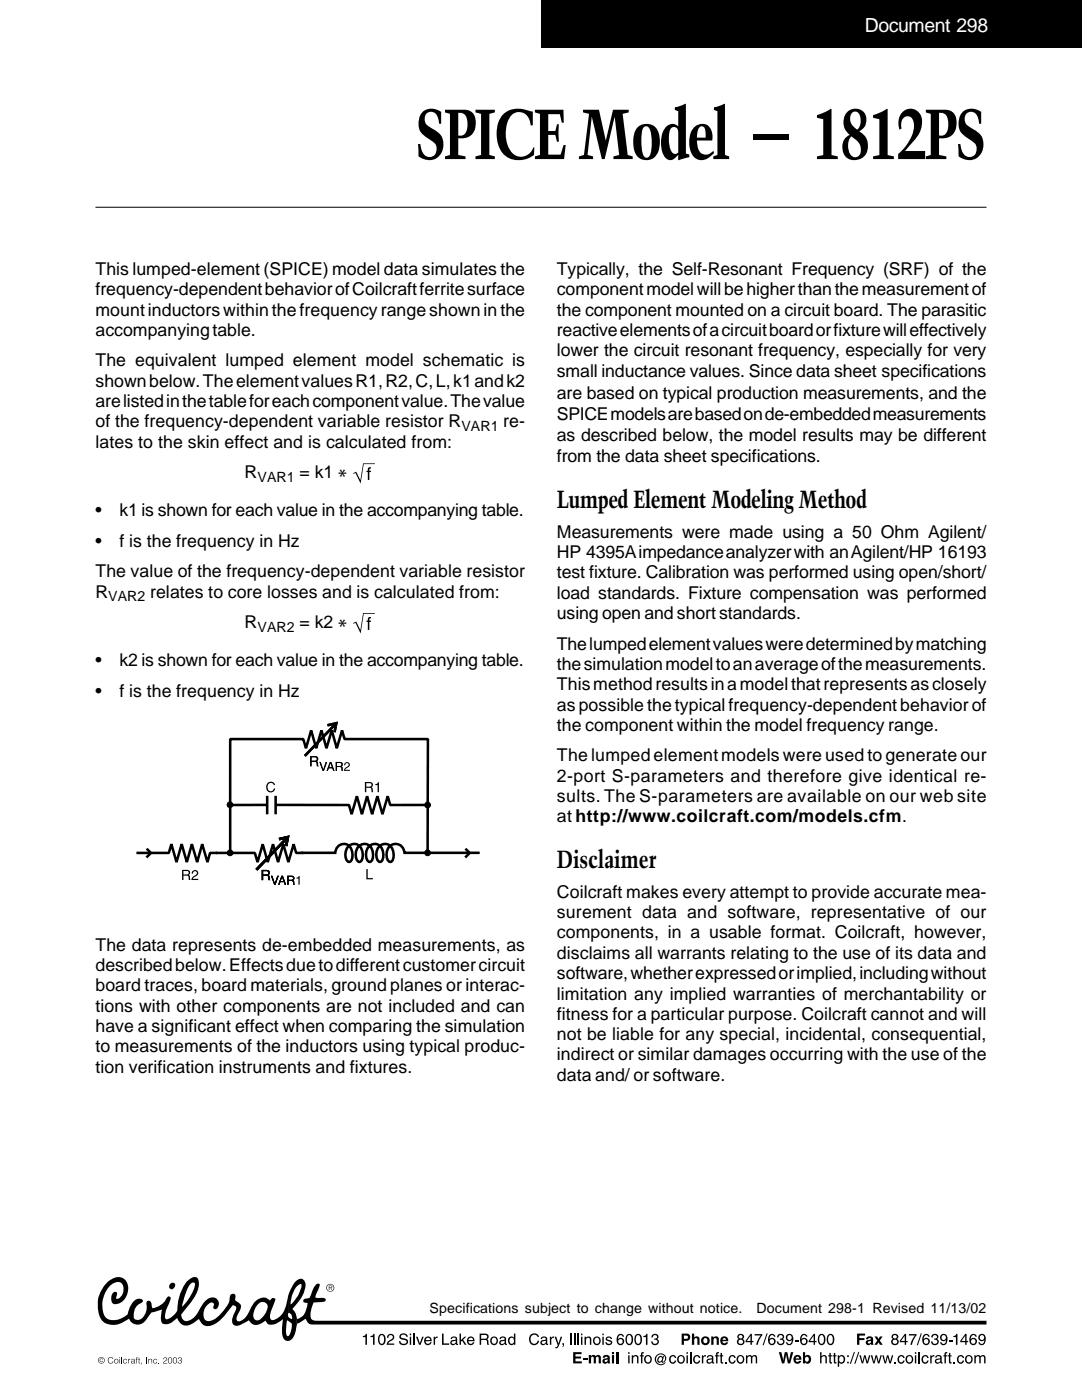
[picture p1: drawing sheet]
<svg xmlns="http://www.w3.org/2000/svg" width="216mm" height="279mm" viewBox="0 0 216 279" stroke-linecap="round" stroke-linejoin="round" font-family="sans-serif">
<path d="M107.9 0h108v9.5h-108zM24.2 270.9h.1v1.2h-.1zM29.2 270.9h.1v1.2h-.1zM31.6 272l.2 .1z" fill="#000"/>
<path d="M19 41.4h177.8" fill="none" stroke="#000" stroke-width=".2"/>
<g fill="#000">
<path d="M70.5 94.4l.6-.3 .8 1.7 .5-3.3h2.4v.1h-2.2l-.6 3.9-1.1-2.1-.4 .2z" fill-rule="evenodd"/>
<path d="M73.5 93.4l.5-.2v.3l-.3 .1v.1v.3h.3v.2h-.3v1.6h-.3v-1.6h-.3v-.2h.3z" fill-rule="evenodd"/>
<path d="M70.5 124.3l.6-.3 .8 1.8 .5-3.4h2.4v.1h-2.2l-.6 3.9-1.1-2.1-.4 .2z" fill-rule="evenodd"/>
<path d="M73.5 123.3l.5-.2v.3l-.3 .1v.1v.3h.3v.2h-.3v1.6h-.3v-1.6h-.3v-.2h.3z" fill-rule="evenodd"/>
<path d="M53.4 156.3a.87 .87 0 0 1 .8-.3 .87 .87 0 0 1 .7 .7h-.3a.7 .7 0 0 0-1-.3 .7 .7 0 0 0-.2 1 .61 .61 0 0 0 .5 .5 .61 .61 0 0 0 .6-.2l.1-.4h.3a.96 .96 0 0 1-1.3 .8 .96 .96 0 0 1-.4-1.5z" fill-rule="evenodd"/>
<path d="M61.9 150.9v2h.3v-.8h.9l.1 .8h.4l-.2-.8-.2-.2a.56 .56 0 0 0 .3-.7 .56 .56 0 0 0-.7-.3zM62.2 151.1h.8l.2 .4-.1 .2-.9 .1z" fill-rule="evenodd"/>
<path d="M61.9 150.9v2h.3v-.8h.9l.1 .8h.4l-.2-.8-.2-.2a.56 .56 0 0 0 .3-.7 .56 .56 0 0 0-.7-.3zM62.2 151.1h.8l.2 .4-.1 .2-.9 .1z" fill-rule="evenodd"/>
<path d="M63.7 152.1h.3l.5 1.5 .5-1.5h.3l-.7 1.7h-.2z" fill-rule="evenodd"/>
<path d="M63.7 152.1h.3l.5 1.5 .5-1.5h.3l-.7 1.7h-.2z" fill-rule="evenodd"/>
<path d="M65.8 152.1l-.6 1.7h.2l.2-.5h.7l.2 .5h.2l-.6-1.7zM66 152.3l.2 .8h-.5z" fill-rule="evenodd"/>
<path d="M65.8 152.1l-.6 1.7h.2l.2-.5h.7l.2 .5h.2l-.6-1.7zM66 152.3l.2 .8h-.5z" fill-rule="evenodd"/>
<path d="M67 152.1v1.7h.2v-.7h.8l.2 .7h.3l-.2-.7-.2-.1 .3-.2-.1-.5-.5-.2zM67.2 152.3h.8l.1 .3v.2l-.9 .1z" fill-rule="evenodd"/>
<path d="M67 152.1v1.7h.2v-.7h.8l.2 .7h.3l-.2-.7-.2-.1 .3-.2-.1-.5-.5-.2zM67.2 152.3h.8l.1 .3v.2l-.9 .1z" fill-rule="evenodd"/>
<path d="M68.9 152.2a.57 .57 0 0 1 .9 .2 .57 .57 0 0 1-.5 .8l-.4 .4h.9v.2h-1.2a1.04 1.04 0 0 1 .8-.9l.2-.3-.2-.3-.4 .1-.1 .3h-.2z" fill-rule="evenodd"/>
<path d="M72.8 156.1v2h.3v-.9l.9 .1 .2 .8h.3l-.2-.8-.2-.2a.56 .56 0 0 0 .3-.7 .56 .56 0 0 0-.7-.3zM73.1 156.3h.8l.2 .3v.3l-1 .1z" fill-rule="evenodd"/>
<path d="M74.9 156.5l.7-.4v2h-.3v-1.4h-.4z" fill-rule="evenodd"/>
<path d="M36.3 173.6v2h.3v-.8h.9l.2 .8h.3l-.1-.8-.2-.2a.56 .56 0 0 0 .2-.6 .56 .56 0 0 0-.6-.4zM36.6 173.8l.8 .1 .3 .3-.1 .2-1 .1z" fill-rule="evenodd"/>
<path d="M38.5 173.8a.65 .65 0 0 1 1 .2 .65 .65 0 0 1-.5 .9l-.5 .5h1.1v.2h-1.4l.1-.5 .6-.4a.41 .41 0 0 0 .4-.4 .41 .41 0 0 0-.4-.4l-.3 .1-.1 .4h-.3z" fill-rule="evenodd"/>
<path d="M52.2 173.6v2h.3v-.8h.9l.2 .8h.3l-.2-.8-.2-.2a.56 .56 0 0 0 .3-.6 .56 .56 0 0 0-.6-.4zM52.5 173.9h.8l.2 .3v.2l-1 .1z" fill-rule="evenodd"/>
<path d="M52.2 173.6v2h.3v-.8h.9l.2 .8h.3l-.2-.8-.2-.2a.56 .56 0 0 0 .3-.6 .56 .56 0 0 0-.6-.4zM52.5 173.9h.8l.2 .3v.2l-1 .1z" fill-rule="evenodd"/>
<path d="M52.2 173.6v2h.3v-.8h.9l.2 .8h.3l-.2-.8-.2-.2a.56 .56 0 0 0 .3-.6 .56 .56 0 0 0-.6-.4zM52.5 173.9h.8l.2 .3v.2l-1 .1z" fill-rule="evenodd"/>
<path d="M52.2 173.6v2h.3v-.8h.9l.2 .8h.3l-.2-.8-.2-.2a.56 .56 0 0 0 .3-.6 .56 .56 0 0 0-.6-.4zM52.5 173.9h.8l.2 .3v.2l-1 .1z" fill-rule="evenodd"/>
<path d="M54.1 174.8h.2l.5 1.5 .5-1.5h.3l-.6 1.8h-.3z" fill-rule="evenodd"/>
<path d="M54.1 174.8h.2l.5 1.5 .5-1.5h.3l-.6 1.8h-.3z" fill-rule="evenodd"/>
<path d="M54.1 174.8h.2l.5 1.5 .5-1.5h.3l-.6 1.8h-.3z" fill-rule="evenodd"/>
<path d="M54.1 174.8h.2l.5 1.5 .5-1.5h.3l-.6 1.8h-.3z" fill-rule="evenodd"/>
<path d="M56.2 174.8l-.7 1.8h.2l.2-.6h.7l.2 .6h.3l-.7-1.8zM56.3 175l.3 .8h-.6z" fill-rule="evenodd"/>
<path d="M56.2 174.8l-.7 1.8h.2l.2-.6h.7l.2 .6h.3l-.7-1.8zM56.3 175l.3 .8h-.6z" fill-rule="evenodd"/>
<path d="M56.2 174.8l-.7 1.8h.2l.2-.6h.7l.2 .6h.3l-.7-1.8zM56.3 175l.3 .8h-.6z" fill-rule="evenodd"/>
<path d="M56.2 174.8l-.7 1.8h.2l.2-.6h.7l.2 .6h.3l-.7-1.8zM56.3 175l.3 .8h-.6z" fill-rule="evenodd"/>
<path d="M57.3 174.8v1.8h.3v-.8h.8l.1 .8h.3l-.1-.8-.2-.1 .2-.2-.1-.5-.4-.2zM57.6 175h.7l.2 .3-.1 .2-.8 .1z" fill-rule="evenodd"/>
<path d="M57.3 174.8v1.8h.3v-.8h.8l.1 .8h.3l-.1-.8-.2-.1 .2-.2-.1-.5-.4-.2zM57.6 175h.7l.2 .3-.1 .2-.8 .1z" fill-rule="evenodd"/>
<path d="M57.3 174.8v1.8h.3v-.8h.8l.1 .8h.3l-.1-.8-.2-.1 .2-.2-.1-.5-.4-.2zM57.6 175h.7l.2 .3-.1 .2-.8 .1z" fill-rule="evenodd"/>
<path d="M57.3 174.8v1.8h.3v-.8h.8l.1 .8h.3l-.1-.8-.2-.1 .2-.2-.1-.5-.4-.2zM57.6 175h.7l.2 .3-.1 .2-.8 .1z" fill-rule="evenodd"/>
<path d="M59.1 175.2l.7-.4v1.8h-.2v-1.3h-.5z" fill-rule="evenodd"/>
<path d="M73.1 173.5h.3v1.7h1v.3h-1.3z" fill-rule="evenodd"/>
<path d="M65.2 257a.7 .7 0 0 1 1.4 0 .7 .7 0 0 1-1.4 0zM65.1 257a.8 .8 0 0 0 1.6 0 .8 .8 0 0 0-1.6 0zM65.6 256.6v.8h.1v-.4h.2l.4 .4-.3-.4 .3-.1v-.2zM65.7 256.6l.4 .1v.2l-.4 .1z" fill-rule="evenodd"/>
<path d="M19.6 271.5a.66 .66 0 0 0 1.3 0 .66 .66 0 0 0-1.3 0zM19.6 271.5a.6 .6 0 0 1 1.2 0 .6 .6 0 0 1-1.2 0zM20.1 271.1a.37 .37 0 0 0-.1 .6 .37 .37 0 0 0 .6-.1 .31 .31 0 0 1-.6 .1 .31 .31 0 0 1 .2-.5l.4 .1-.2-.2z" fill-rule="evenodd"/>
<path d="M21.7 271a.56 .56 0 0 1 .9 .2l-.2-.2a.44 .44 0 0 0-.7 .2 .53 .53 0 0 0 0 .6 .53 .53 0 0 0 .6 .2l.3-.3a.6 .6 0 0 1-.8 .4 .6 .6 0 0 1-.2-.9z" fill-rule="evenodd"/>
<path d="M22.7 271.7a.5 .5 0 0 0 1 0 .5 .5 0 0 0-1 0zM22.8 271.7a.35 .35 0 0 1 .7 0 .35 .35 0 0 1-.7 0z" fill-rule="evenodd"/>
<path d="M23.8 271.2v.9h.1v-.9zM23.8 270.9l.1 .1z" fill-rule="evenodd"/>
<path d="M24.7 271.2h.5l.2 .3a.37 .37 0 0 0-.5-.2 .37 .37 0 0 0-.2 .5 .37 .37 0 0 0 .4 .2l.3-.2-.1 .2a.46 .46 0 0 1-.7-.1 .46 .46 0 0 1 .1-.7z" fill-rule="evenodd"/>
<path d="M25.6 271.2l.1 .2 .3-.2-.3 .3v.6h-.1z" fill-rule="evenodd"/>
<path d="M26.3 271.7l.5-.1-.2 .4h-.3zM26.2 271.3v.2l.2-.2h.3v.3a.36 .36 0 0 0-.4 0 .36 .36 0 0 0 0 .5l.5-.1 .2 .1-.1-.6a.36 .36 0 0 0-.3-.3 .36 .36 0 0 0-.4 .1z" fill-rule="evenodd"/>
<path d="M27.2 270.9l.3-.1-.2 .2v.2l.2 .1h-.2v.8h-.1v-.8h-.1z" fill-rule="evenodd"/>
<path d="M27.7 271l.1 .2h.2l-.2 .1 .1 .8-.2-.1v-.7h-.1z" fill-rule="evenodd"/>
<path d="M28.2 272h.1l-.1 .3z" fill-rule="evenodd"/>
<path d="M29.6 271.2l.1 .1 .3-.1 .3 .1 .1 .8h-.2v-.8h-.2l-.2 .2-.1 .6h-.1z" fill-rule="evenodd"/>
<path d="M30.8 271.2h.4l.2 .3a.37 .37 0 0 0-.5-.2 .37 .37 0 0 0-.2 .5 .37 .37 0 0 0 .4 .2l.3-.2-.1 .2a.46 .46 0 0 1-.7-.1 .46 .46 0 0 1 .2-.7z" fill-rule="evenodd"/>
<path d="M32.6 271.1a.4 .4 0 0 1 .4-.2 .4 .4 0 0 1 .4 .3l-.7 .8 .7 .1h-.9l.3-.5a.42 .42 0 0 0 .4-.5l-.4-.1-.2 .3z" fill-rule="evenodd"/>
<path d="M33.7 271.1l.2-.1a.61 .61 0 0 1 0 1 .6 .6 0 0 1-.2-.9zM33.7 271a.61 .61 0 0 0-.2 .7 .61 .61 0 0 0 .7 .3l.1-.5a.5 .5 0 0 0-.4-.6z" fill-rule="evenodd"/>
<path d="M34.7 271.1l.2-.1a.61 .61 0 0 1 0 1 .6 .6 0 0 1-.2-.9zM34.6 271a.61 .61 0 0 0-.1 .7 .61 .61 0 0 0 .7 .3l.1-.5a.47 .47 0 0 0-.1-.5 .47 .47 0 0 0-.6 0z" fill-rule="evenodd"/>
<path d="M35.6 271l.5-.1a.3 .3 0 0 1 .2 .3 .3 .3 0 0 1-.2 .3l.2 .3a.43 .43 0 0 1-.4 .3 .43 .43 0 0 1-.4-.3h.1a.3 .3 0 0 0 .4 .2 .3 .3 0 0 0 .1-.4l-.3-.1 .3-.2v-.3h-.4l-.2 .2z" fill-rule="evenodd"/>
<path d="M63 256.4l.5-.2 .3 .1-.2 .9a2.78 2.78 0 0 0-.6 1.8h.8a.91 .91 0 0 1 1.2 .4l-.2 .3-2.2 .2-.4 1.1a2.48 2.48 0 0 0 .1 2.4l.9 .2h133.6v.7h-134.6a1.61 1.61 0 0 1-1.3-1.1l-1.2 .8a.78 .78 0 0 0-.5 .9l-.1 .4v-2.9l.2 .8a2.78 2.78 0 0 0 2-2.7l.1-.4-.8-.2-.1-.1a.67 .67 0 0 1 .9-.7 1.11 1.11 0 0 0 .8-1.1zM59.1 255.7v1.2l.7-.6h.3a4.9 4.9 0 0 1-1 2.8v1.3a5.7 5.7 0 0 0 1.8-4.4 .99 .99 0 0 0-.8-.8 .99 .99 0 0 0-1 .5zM59.1 255.7l-.7 .8-.7 1.6v3.9l.5 .4 .1 .6v.2l-.6-.3v.8a.95 .95 0 0 1 .5 1.3l-.5 1.5v1.1a2.67 2.67 0 0 0 1.4-2.3v-2.9l-.8-1.2 .8-.8v-1.3l-1.1 1.3a5.9 5.9 0 0 1 1.1-3.5zM52 259.1v.8a1.06 1.06 0 0 1 1.2 .3 1.06 1.06 0 0 1 0 1.3l-.5 1-.7 .8v.9l1-.6 .3 .4a2.2 2.2 0 0 0 2.9-.5l.3-.2-.2 1a4.3 4.3 0 0 0 .5 3.1l.9 .2v-1.1l-.3 .2a2.35 2.35 0 0 1-.3-2.2l.2-1 .4 .2-.1-.9a.58 .58 0 0 1 .1-.8v-3.9l-.1 .2a11.6 11.6 0 0 1-1.5 4.1 2.4 2.4 0 0 1-2 1 1.81 1.81 0 0 1 0-1.9l.9-2.3-.7-.1-.4 .5-.2-.2a1.47 1.47 0 0 0-1.7-.3zM40.9 259.7l-.9 1.2a4.9 4.9 0 0 1-2.4 2.7v.9l1-.5 1.1-.8a2.02 2.02 0 0 0 3.3 .9 14.5 14.5 0 0 0 3.5-3.6 .63 .63 0 0 1 .6 .3 .63 .63 0 0 1-.1 .7l-.3 .7a2.28 2.28 0 0 0-.2 2 1.39 1.39 0 0 0 1.8 .1l1.4-.8a1.56 1.56 0 0 0 2.3 .7v-.9a.89 .89 0 0 1-1.2 .1 .89 .89 0 0 1-.2-1.2 3.2 3.2 0 0 1 1.4-2.3v-.8h-.2a4.2 4.2 0 0 0-2.1 2.7 2.31 2.31 0 0 1-2.3 1.8 2.4 2.4 0 0 1 .5-2.2 1.22 1.22 0 0 0-.8-1.7l-.2-.3v-.2a.61 .61 0 0 0-.3-1 .61 .61 0 0 0-.7 .7 5.8 5.8 0 0 1-2.4 3.9 2.16 2.16 0 0 1-2.5 .7 2.4 2.4 0 0 1 1.2-3.6l.5 .4a.7 .7 0 0 0 .1 .9 .87 .87 0 0 0 .9-1 1.33 1.33 0 0 0-.9-1.2 1.33 1.33 0 0 0-1.4 .3zM37.6 255.5v1.3a.95 .95 0 0 1 1.3-.7 5.3 5.3 0 0 1-1.3 3.1v1.3a7 7 0 0 0 2.1-4.6 1.04 1.04 0 0 0-.8-1 1.04 1.04 0 0 0-1.2 .5zM37.4 255.6a9.5 9.5 0 0 0-2.1 6l-.9 1.1v1.1l.9-.8a1.82 1.82 0 0 0 2.3 1.5v-.9a1.01 1.01 0 0 1-1.2-.4 1.01 1.01 0 0 1 0-1.2l1.2-1.5v-1.3l-1.3 1.6 .5-1.9 .8-2.1v-1.3zM34.4 256v1.3a.87 .87 0 0 0 .5-1.1zM34.1 256.1a.65 .65 0 0 0-.4 .7 .65 .65 0 0 0 .5 .5h.2v-1.3zM21.1 256.2a6.1 6.1 0 0 0-.6 7.5 3.8 3.8 0 0 0 4.7-.2l.6-.3a1.89 1.89 0 0 0 1.7 1.2 1.89 1.89 0 0 0 1.8-1.1l.4-.7a1.21 1.21 0 0 1 1.3-.8l1.3-.5-.1 .7a2.53 2.53 0 0 0 .3 2.2 2.02 2.02 0 0 0 1.9-.4v-1.1a1.65 1.65 0 0 1-1.3 .6 3.3 3.3 0 0 1 .5-2.9l.5-1.4-.3-.3a.77 .77 0 0 0-.7 .7 3.6 3.6 0 0 1-2.7 1.7l-.1-.3a1.33 1.33 0 0 0-.5-1.2h-.3a.99 .99 0 0 0-.2 1.2 2.6 2.6 0 0 1-1.8 2.6h-.4a1 1 0 0 1-.4-1.3 2.58 2.58 0 0 1 1.7-2.2l.1-.2a1.05 1.05 0 0 0-1.7-.1 5 5 0 0 0-1.3 2.7 3.8 3.8 0 0 1-4.1 .9 4.1 4.1 0 0 1-.7-4.4 3.8 3.8 0 0 1 2.8-2.9 1.53 1.53 0 0 1 1 2.3l-.2 .3a1.01 1.01 0 0 1-1.1 .6l.2-.9-.1-.3-.4-.1a1.59 1.59 0 0 0-.4 2.4 2.78 2.78 0 0 0 3.1-3.2 2.04 2.04 0 0 0-1.2-2 2.04 2.04 0 0 0-2.2 .3z" fill-rule="evenodd"/>
<path d="M72.4 266.6l.5-.1 .1-.3h.2v2.2h-.3v-1.6h-.5z" fill-rule="evenodd"/>
<path d="M73.9 266.6l.5-.1 .1-.3h.2v2.2h-.3v-1.6h-.5z" fill-rule="evenodd"/>
<path d="M76 266.5l.2-.1a1.06 1.06 0 0 1 0 1.8 1.06 1.06 0 0 1-.2-1.7zM75.8 266.3a1.53 1.53 0 0 0 .1 2.1 .85 .85 0 0 0 1-1.1 .85 .85 0 0 0-.2-.8 .85 .85 0 0 0-.9-.2z" fill-rule="evenodd"/>
<path d="M77.5 266.3a.72 .72 0 0 1 1.1 .3 .72 .72 0 0 1-.5 1l-.5 .3-.1 .2h1.2v.3h-1.6l.2-.6 .7-.5a.47 .47 0 0 0 .4-.3 .47 .47 0 0 0-.2-.5h-.6l-.1 .5h-.3z" fill-rule="evenodd"/>
<path d="M79.9 266.3a.87 .87 0 0 1 .9-.2 .87 .87 0 0 1 .6 .7h-.3a.53 .53 0 0 0-.6-.5 .53 .53 0 0 0-.5 .6l.9 .3a.68 .68 0 0 1 .5 .8 .68 .68 0 0 1-.9 .5l-.7-.3-.2-.5h.3a.64 .64 0 0 0 .6 .5 .64 .64 0 0 0 .6-.4l-.2-.3-.7-.2a.57 .57 0 0 1-.5-.4 .57 .57 0 0 1 .2-.6z" fill-rule="evenodd"/>
<path d="M81.8 266.8v1.6h.2v-1.6zM81.8 266.1v.4h.2v-.4z" fill-rule="evenodd"/>
<path d="M83 266.8h.3l.5 1.3 .4-1.3h.4l-.7 1.6h-.3z" fill-rule="evenodd"/>
<path d="M84.8 267a.84 .84 0 0 0-.1 1.1 .84 .84 0 0 0 1.1 .2l.3-.4h-.3v.1a.48 .48 0 0 1-.8-.1l-.1-.2h1.2a.77 .77 0 0 0-.3-.9 .77 .77 0 0 0-1 .2zM85.2 267h.5l.1 .4h-.9z" fill-rule="evenodd"/>
<path d="M86.5 266.8h.3v.2l.5-.3v.3a.43 .43 0 0 0-.5 .4v1h-.3z" fill-rule="evenodd"/>
<path d="M88.2 266.1h.3v2h1.1v.3h-1.4z" fill-rule="evenodd"/>
<path d="M90.1 266.8l-.2 .4h.3l.1-.2 .3-.1 .3 .3-.1 .2-.8 .2a.57 .57 0 0 0 .1 .8 .57 .57 0 0 0 .9-.2l.1 .2h.3v-.2l-.2-.1v-.9a.72 .72 0 0 0-1.1-.4zM90.2 267.8l.7-.2a.41 .41 0 0 1-.2 .6 .41 .41 0 0 1-.6-.3z" fill-rule="evenodd"/>
<path d="M91.7 266.1h.3v1.3l.7-.6h.3l-.6 .6 .7 1h-.4l-.5-.8-.2 .2v.6h-.3z" fill-rule="evenodd"/>
<path d="M93.4 267a.84 .84 0 0 0-.1 1.1 .84 .84 0 0 0 1.1 .2l.3-.4h-.3l-.1 .1a.48 .48 0 0 1-.8-.1v-.2h1.2a.77 .77 0 0 0-.4-.9 .77 .77 0 0 0-.9 .2zM93.7 267h.5l.2 .4h-.9z" fill-rule="evenodd"/>
<path d="M95.7 266.1v2.3h.3v-1l1 .1 .2 .9h.4l-.2-.9-.2-.2a.62 .62 0 0 0 .3-.8 .62 .62 0 0 0-.7-.4zM96 266.4h.9l.3 .4-.1 .2-1.1 .2z" fill-rule="evenodd"/>
<path d="M98 267a.85 .85 0 0 0 0 1.2 .85 .85 0 0 0 1.2 0 .85 .85 0 0 0 0-1.2 .78 .78 0 0 0-1.2 0zM98.3 267a.58 .58 0 0 1 .8 .6 .58 .58 0 0 1-.8 .5l-.2-.5z" fill-rule="evenodd"/>
<path d="M99.9 266.8l-.2 .4h.2l.2-.2 .2-.1 .4 .3-.1 .2-.8 .2a.57 .57 0 0 0 .1 .8 .57 .57 0 0 0 .8-.2l.1 .2h.4v-.2l-.2-.1v-.9a.72 .72 0 0 0-1.1-.4zM100 267.8l.6-.2a.41 .41 0 0 1-.2 .6 .41 .41 0 0 1-.5-.3z" fill-rule="evenodd"/>
<path d="M101.5 267a.84 .84 0 0 0-.1 1 .84 .84 0 0 0 1 .3l.2-.1v.2h.2v-2.3h-.3v.9a.6 .6 0 0 0-1 0zM101.9 267a.55 .55 0 0 1 .7 .6 .55 .55 0 0 1-.8 .5l-.1-.5z" fill-rule="evenodd"/>
<path d="M106 266.3a.97 .97 0 0 1 1.5 .5h-.2a.79 .79 0 0 0-1.1-.3 .79 .79 0 0 0-.3 1.1 .68 .68 0 0 0 .7 .6 .68 .68 0 0 0 .7-.6h.3a1.05 1.05 0 0 1-1.4 .8 1.05 1.05 0 0 1-.6-1.5z" fill-rule="evenodd"/>
<path d="M108.1 266.8l-.2 .4h.3l.1-.2 .2-.1 .4 .3-.1 .2-.8 .2a.57 .57 0 0 0 .1 .8 .57 .57 0 0 0 .8-.2l.1 .2h.4v-.2l-.2-.1v-.9a.72 .72 0 0 0-1.1-.4zM108.2 267.8l.6-.2a.41 .41 0 0 1-.2 .6 .41 .41 0 0 1-.5-.3z" fill-rule="evenodd"/>
<path d="M109.7 266.8h.3v.2l.5-.3v.3a.43 .43 0 0 0-.5 .4v1h-.3z" fill-rule="evenodd"/>
<path d="M110.7 266.8h.3l.4 1.3 .5-1.3h.3l-.8 2-.2 .3h-.4v-.3h.3l.2-.3z" fill-rule="evenodd"/>
<path d="M112.2 268.1h.3v.6l-.3 .2 .2-.5h-.2z" fill-rule="evenodd"/>
<path d="M115.9 266.8v1.6h.3v-1.6zM115.9 266.1v.4h.3v-.4z" fill-rule="evenodd"/>
<path d="M114.4 269.9h1.6v.4h-1.2v.4h1.1v.4h-1.1v.6h1.3v.4h-1.7z" fill-rule="evenodd"/>
<path d="M116.3 271h.9v.4h-.9z" fill-rule="evenodd"/>
<path d="M116.6 266.8h.3v.2l.3-.2a.56 .56 0 0 1 .8 .5v1.1h-.3v-1.3l-.3-.1-.4 .2-.1 1.2h-.3z" fill-rule="evenodd"/>
<path d="M118.5 267a.85 .85 0 0 0 0 1.2 .85 .85 0 0 0 1.2 0 .85 .85 0 0 0 0-1.2 .78 .78 0 0 0-1.2 0zM118.9 267a.58 .58 0 0 1 .7 .6 .58 .58 0 0 1-.7 .5l-.3-.5z" fill-rule="evenodd"/>
<path d="M117.5 270.4h.4v.3l.3-.2a.52 .52 0 0 1 .7 .2l.2-.3a.56 .56 0 0 1 .8 .5v1.2h-.4l-.1-1.2-.2-.2-.3 .2v1.2h-.4v-1.2l-.3-.2-.2 .2-.1 1.2h-.4z" fill-rule="evenodd"/>
<path d="M120.2 266.8v1.6h.3v-1.6zM120.2 266.1v.4h.3v-.4z" fill-rule="evenodd"/>
<path d="M120.3 270.7v.3l.9-.2v.2l-.5 .1a.54 .54 0 0 0-.4 .9 .54 .54 0 0 0 .9-.1l.1 .2h.5l-.1-1.2a.77 .77 0 0 0-1.4-.2zM120.7 271.5l.5-.2a.39 .39 0 0 1-.1 .4 .39 .39 0 0 1-.4 .1z" fill-rule="evenodd"/>
<path d="M122.1 270.4v1.7h.4v-1.7zM122.1 269.8v.5h.4v-.5z" fill-rule="evenodd"/>
<path d="M121 266.8a.66 .66 0 0 1 1.1 .4l-.8-.2-.2 .2 .3 .2a.55 .55 0 0 1 .8 .5 .55 .55 0 0 1-.7 .6l-.6-.3-.1-.3h.3l.1 .2 .5 .1 .2-.3-.3-.2a.64 .64 0 0 1-.7-.5z" fill-rule="evenodd"/>
<path d="M123.3 266.5a1.29 1.29 0 0 0 .5 2 .72 .72 0 0 0 .7-1 .72 .72 0 0 0-1.2-.2v-.1a.55 .55 0 0 1 .2-.6 .55 .55 0 0 1 .7 0v.2h.3a.68 .68 0 0 0-.5-.6 .68 .68 0 0 0-.7 .3zM123.4 267.7a.47 .47 0 0 1 .9 0 .47 .47 0 0 1-.9 0z" fill-rule="evenodd"/>
<path d="M125.3 270.5v1.6h.3v-1.6zM125.3 269.9v.3h.3v-.3z" fill-rule="evenodd"/>
<path d="M125.4 266.5l.2-.1a1.06 1.06 0 0 1 0 1.8 1.06 1.06 0 0 1-.2-1.7zM125.2 266.3a1.53 1.53 0 0 0 0 2.1 .85 .85 0 0 0 1.1-1.1 .85 .85 0 0 0-.2-.8 .85 .85 0 0 0-.9-.2z" fill-rule="evenodd"/>
<path d="M126.1 270.5h.2v.2l.3-.2a.56 .56 0 0 1 .8 .5v1.1h-.3v-1.2l-.3-.2-.4 .2-.1 1.2h-.2z" fill-rule="evenodd"/>
<path d="M127.1 266.5l.2-.1a1.06 1.06 0 0 1 0 1.8 1.06 1.06 0 0 1-.2-1.7zM127 266.3a1.53 1.53 0 0 0 0 2.1 .85 .85 0 0 0 1.1-1.1 .85 .85 0 0 0-.3-.8 .85 .85 0 0 0-.8-.2z" fill-rule="evenodd"/>
<path d="M128 270l.5-.2v.3l-.3 .2v.2h.3v.2h-.3v1.4h-.3v-1.4h-.2v-.2h.2z" fill-rule="evenodd"/>
<path d="M128.7 270.7a.85 .85 0 0 0 0 1.2 .85 .85 0 0 0 1.2 0 .85 .85 0 0 0 0-1.2 .78 .78 0 0 0-1.2 0zM129.1 270.7a.58 .58 0 0 1 .7 .6 .58 .58 0 0 1-.7 .5l-.3-.5z" fill-rule="evenodd"/>
<path d="M128.4 266.6l.5-.1 .1-.3h.2v2.2h-.3v-1.6h-.5z" fill-rule="evenodd"/>
<path d="M130.1 266.4a.69 .69 0 0 1 .9-.2 .69 .69 0 0 1 .3 .8l-.2 .2a.73 .73 0 0 1-.2 1.3 .73 .73 0 0 1-1-.8h.3l.1 .2a.53 .53 0 0 0 .8 .1l.1-.2a.53 .53 0 0 0-.7-.4v-.3l.6-.1v-.4l-.4-.2-.3 .1-.1 .4h-.3z" fill-rule="evenodd"/>
<path d="M131.6 270.9h.4a.48 .48 0 0 1 0 .6 .48 .48 0 0 1-.6 .1zM130.9 270.6a1.18 1.18 0 0 0 .3 1.7 1.18 1.18 0 0 0 1.7-.4h-.3a.97 .97 0 0 1-1.4 .1 .97 .97 0 0 1 0-1.4 .97 .97 0 0 1 1.5 .2 .68 .68 0 0 1-.5 .9l.3-1h-.2l-.1 .1a.66 .66 0 0 0-1 .2 .66 .66 0 0 0 .4 1l.4-.2v.1a.91 .91 0 0 0 1-1 .91 .91 0 0 0-1.1-.8l-.4 .1z" fill-rule="evenodd"/>
<path d="M133.7 270.7a.67 .67 0 0 1 .7-.3 .67 .67 0 0 1 .5 .6h-.2l-.1-.2a.57 .57 0 0 0-.8 .4 .57 .57 0 0 0 .4 .7l.5-.4h.2a.76 .76 0 0 1-1 .6 .76 .76 0 0 1-.3-1.1z" fill-rule="evenodd"/>
<path d="M135.3 270.7a.85 .85 0 0 0 0 1.2 .85 .85 0 0 0 1.2 0 .85 .85 0 0 0 0-1.2 .78 .78 0 0 0-1.2 0zM135.6 270.7a.58 .58 0 0 1 .8 .6 .58 .58 0 0 1-.8 .5l-.2-.5z" fill-rule="evenodd"/>
<path d="M136 266.1v2.3h.5v-.8h.5a.72 .72 0 0 0 .7-.7 .72 .72 0 0 0-.6-.8zM136.5 266.5l.7 .2v.4l-.7 .1z" fill-rule="evenodd"/>
<path d="M137 270.5v1.6h.3v-1.6zM137 269.9v.3h.3v-.3z" fill-rule="evenodd"/>
<path d="M138.1 266.1h.4v.8l.3-.2a.57 .57 0 0 1 .8 .5v1.2h-.4l-.1-1.2-.3-.2-.2 .2-.1 1.2h-.4z" fill-rule="evenodd"/>
<path d="M138.5 270.7a.67 .67 0 0 1 .7-.3 .67 .67 0 0 1 .5 .6h-.3v-.2a.57 .57 0 0 0-.8 .4 .57 .57 0 0 0 .4 .7l.4-.4h.3a.76 .76 0 0 1-1 .6 .76 .76 0 0 1-.4-1.1z" fill-rule="evenodd"/>
<path d="M140 270.5h.3v.2l.6-.3v.3a.43 .43 0 0 0-.6 .4v1h-.3z" fill-rule="evenodd"/>
<path d="M141.2 270.5l-.2 .4h.3l.1-.2h.3l.4 .2-.2 .2-.8 .2a.57 .57 0 0 0 .2 .8 .57 .57 0 0 0 .8-.2l.1 .2h.3v-.2l-.2-.1v-.9a.72 .72 0 0 0-1.1-.4zM141.3 271.5l.7-.2a.41 .41 0 0 1-.2 .6 .41 .41 0 0 1-.6-.3z" fill-rule="evenodd"/>
<path d="M139.8 267.6a.9 .9 0 0 0 1.8 0 .9 .9 0 0 0-1.8 0zM140.5 267.1a.47 .47 0 0 1 .7 .5 .47 .47 0 0 1-.7 .4 .66 .66 0 0 1 0-.9z" fill-rule="evenodd"/>
<path d="M141.9 266.7h.4v.3l.3-.3a.58 .58 0 0 1 .8 .5v1.2h-.4v-1.2l-.3-.2-.3 .2v1.2h-.5z" fill-rule="evenodd"/>
<path d="M142.9 270l.5-.2v.3l-.2 .2v.2h.2v.2h-.2v1.4h-.3v-1.4h-.2v-.2h.2z" fill-rule="evenodd"/>
<path d="M143.8 270h.3v.5h.2v.2h-.2v1l.2 .2v.2h-.2l-.3-.1v-1.3h-.3v-.2h.3z" fill-rule="evenodd"/>
<path d="M144.7 271.8h.3v.3h-.3z" fill-rule="evenodd"/>
<path d="M143.8 267a.85 .85 0 0 0 .2 1.3 .85 .85 0 0 0 1.3-.4h-.5l-.2 .2-.3-.1-.2-.3h1.2a.81 .81 0 0 0-.5-1 .81 .81 0 0 0-1 .3zM144.3 267.1h.4l.2 .3h-.7z" fill-rule="evenodd"/>
<path d="M145.6 270.7a.67 .67 0 0 1 .7-.3 .67 .67 0 0 1 .5 .6h-.3v-.2a.57 .57 0 0 0-.9 .4 .57 .57 0 0 0 .5 .7l.4-.4h.3a.76 .76 0 0 1-1 .6 .76 .76 0 0 1-.4-1.1z" fill-rule="evenodd"/>
<path d="M147.2 270.7a.85 .85 0 0 0-.1 1.2 .85 .85 0 0 0 1.3 0 .85 .85 0 0 0-.1-1.2 .78 .78 0 0 0-1.1 0zM147.5 270.7a.58 .58 0 0 1 .7 .6 .58 .58 0 0 1-.7 .5l-.2-.5z" fill-rule="evenodd"/>
<path d="M147.2 266.4l-.1 .6 .3 .2a.68 .68 0 0 0-.1 1 .68 .68 0 0 0 1 0 .68 .68 0 0 0-.1-1 .52 .52 0 0 0 .3-.5 .52 .52 0 0 0-.4-.5l-.7 .1zM147.4 267.8a.45 .45 0 0 1 .8 0 .45 .45 0 0 1-.8 0zM147.4 266.7a.4 .4 0 0 1 .8 0 .4 .4 0 0 1-.8 0z" fill-rule="evenodd"/>
<path d="M148.8 270.5h.3v.2l.1-.1a.55 .55 0 0 1 .9 .1l.1-.2a.59 .59 0 0 1 .8 .1l.1 1.5h-.3l-.1-1.4a.38 .38 0 0 0-.6 .4v1h-.3v-1.3l-.2-.1-.4 .2-.1 1.2h-.3z" fill-rule="evenodd"/>
<path d="M149.8 266.2l-1 1.4v.3h.9v.5h.3v-.5h.3v-.3h-.3v-1.4zM149.7 266.6v1h-.7z" fill-rule="evenodd"/>
<path d="M150.6 266.2h1.5l-.9 2.2h-.3l.1-.4 .8-1.5h-1.2z" fill-rule="evenodd"/>
<path d="M153 266.1h.2l-.8 2.4h-.2z" fill-rule="evenodd"/>
<path d="M153.5 266.5a1.29 1.29 0 0 0 .5 2 .72 .72 0 0 0 .7-1 .72 .72 0 0 0-1.2-.2v-.1a.55 .55 0 0 1 .2-.6 .55 .55 0 0 1 .7 0v.2h.3a.68 .68 0 0 0-.5-.6 .68 .68 0 0 0-.7 .3zM153.6 267.7a.47 .47 0 0 1 .9 0 .47 .47 0 0 1-.9 0z" fill-rule="evenodd"/>
<path d="M155.2 266.4a.69 .69 0 0 1 .8-.2 .69 .69 0 0 1 .4 .8l-.2 .2a.73 .73 0 0 1-.2 1.3 .73 .73 0 0 1-1-.8h.3v.2a.53 .53 0 0 0 .9 .1l.1-.2a.53 .53 0 0 0-.7-.4v-.3l.5-.1 .1-.4-.4-.2-.3 .1-.2 .4h-.3z" fill-rule="evenodd"/>
<path d="M155.4 269.9h.5l.4 1.6 .3-1.6h.5l.3 1.6 .4-1.6h.5l-.6 2.2h-.5l-.4-1.7-.3 1.7h-.5z" fill-rule="evenodd"/>
<path d="M157 266.4a.71 .71 0 0 0 0 1.1 .71 .71 0 0 0 1-.1 .68 .68 0 0 1-.5 .8h-.2l-.2-.3h-.3a.62 .62 0 0 0 .7 .6 1.32 1.32 0 0 0 .7-1.9 .76 .76 0 0 0-1.2-.2zM157.1 267a.47 .47 0 0 1 .9 0 .47 .47 0 0 1-.9 0z" fill-rule="evenodd"/>
<path d="M158.6 267.4h.8v.3h-.8z" fill-rule="evenodd"/>
<path d="M158.4 270.7a.85 .85 0 0 0 .2 1.3 .85 .85 0 0 0 1.3-.4h-.5l-.2 .2-.3-.1-.2-.3h1.2a.81 .81 0 0 0-.5-1 .81 .81 0 0 0-1 .3zM158.9 270.8h.4l.2 .3h-.7z" fill-rule="evenodd"/>
<path d="M159.9 266.5a1.29 1.29 0 0 0 .5 2 .72 .72 0 0 0 .7-1 .72 .72 0 0 0-1.2-.2v-.1a.55 .55 0 0 1 .2-.6 .55 .55 0 0 1 .7 0v.2h.3a.68 .68 0 0 0-.5-.6 .68 .68 0 0 0-.7 .3zM160 267.7a.47 .47 0 0 1 .9 0 .47 .47 0 0 1-.9 0z" fill-rule="evenodd"/>
<path d="M160.8 270.9a.45 .45 0 0 1 .6 .4 .45 .45 0 0 1-.6 .4 .64 .64 0 0 1 0-.8zM160.2 269.9v2.2h.5v-.2a.68 .68 0 0 0 .8 .2 .68 .68 0 0 0 .3-.9 .69 .69 0 0 0-.3-.7 .69 .69 0 0 0-.8 .2v-.8z" fill-rule="evenodd"/>
<path d="M162.4 266.2l-1 1.4v.3h.9v.5h.3v-.5h.3v-.3h-.3v-1.4zM162.3 266.6v1h-.7z" fill-rule="evenodd"/>
<path d="M163.7 266.5l.2-.1a1.06 1.06 0 0 1 0 1.8 1.06 1.06 0 0 1-.2-1.7zM163.6 266.3a1.53 1.53 0 0 0 0 2.1 .85 .85 0 0 0 1.1-1.1 .85 .85 0 0 0-.3-.8 .85 .85 0 0 0-.8-.2z" fill-rule="evenodd"/>
<path d="M163.6 269.9h.3v.8l.5-.3a.5 .5 0 0 1 .6 .6v1.1h-.3v-1.3a.42 .42 0 0 0-.7 .1l-.1 1.2h-.3z" fill-rule="evenodd"/>
<path d="M165.5 270h.3v.5h.2v.2h-.2v1l.2 .2v.2h-.2l-.3-.1v-1.3h-.2v-.2h.2z" fill-rule="evenodd"/>
<path d="M165.5 266.5l.2-.1a1.06 1.06 0 0 1 0 1.8 1.06 1.06 0 0 1-.2-1.7zM165.3 266.3a1.53 1.53 0 0 0 .1 2.1 .85 .85 0 0 0 1.1-1.1 .85 .85 0 0 0-.3-.8 .85 .85 0 0 0-.9-.2z" fill-rule="evenodd"/>
<path d="M166.4 270h.3v.5h.2v.2h-.2v1l.2 .2v.2h-.2l-.3-.1v-1.3h-.2v-.2h.2z" fill-rule="evenodd"/>
<path d="M167.6 270.7a.57 .57 0 0 1 .8 .6 .57 .57 0 0 1-.7 .6 .77 .77 0 0 1-.1-1.2zM167.2 270.5v2.3h.2v-.9a.7 .7 0 0 0 .9 .2 .7 .7 0 0 0 .3-.9 .67 .67 0 0 0-.4-.7 .67 .67 0 0 0-.8 .2v-.2z" fill-rule="evenodd"/>
<path d="M169 271.8v.3h.4v-.3zM169 270.5v.3h.4v-.3z" fill-rule="evenodd"/>
<path d="M170.4 269.8h.2l-.8 2.4h-.2z" fill-rule="evenodd"/>
<path d="M171.3 269.8h.2l-.8 2.4h-.2z" fill-rule="evenodd"/>
<path d="M171 266.1h1.6v.4h-1.1v.5h1v.4h-1v1h-.5z" fill-rule="evenodd"/>
<path d="M171.5 270.5h.3l.3 1.2 .3-1.2h.3l.3 1.2 .4-1.2h.3l-.5 1.6h-.3l-.3-1.3-.4 1.3h-.2z" fill-rule="evenodd"/>
<path d="M172.9 267l-.1 .3 .9-.2v.2l-.5 .1a.54 .54 0 0 0-.4 .9 .54 .54 0 0 0 1-.1v.2h.5l-.1-1.2a.77 .77 0 0 0-1.3-.2zM173.2 267.8l.6-.2a.39 .39 0 0 1-.1 .4 .39 .39 0 0 1-.5 .1z" fill-rule="evenodd"/>
<path d="M173.8 270.5h.3l.3 1.2 .3-1.2h.3l.3 1.2 .4-1.2h.3l-.5 1.6h-.3l-.4-1.3-.3 1.3h-.3z" fill-rule="evenodd"/>
<path d="M174.5 266.7h.5l.3 .5 .3-.5h.5l-.5 .8 .5 .9h-.5l-.3-.5-.3 .5h-.5l.5-.9z" fill-rule="evenodd"/>
<path d="M176 270.5h.3l.3 1.2 .4-1.2h.3l.3 1.2 .4-1.2h.2l-.4 1.6h-.3l-.4-1.3-.3 1.3h-.3z" fill-rule="evenodd"/>
<path d="M178.4 271.8h.3v.3h-.3z" fill-rule="evenodd"/>
<path d="M178 266.4l-.1 .6 .3 .2a.68 .68 0 0 0-.1 1 .68 .68 0 0 0 1 0 .68 .68 0 0 0-.1-1 .52 .52 0 0 0 .3-.5 .52 .52 0 0 0-.4-.5l-.7 .1zM178.1 267.8a.45 .45 0 0 1 .9 0 .45 .45 0 0 1-.9 0zM178.2 266.7a.38 .38 0 0 1 .7 0 .38 .38 0 0 1-.7 0z" fill-rule="evenodd"/>
<path d="M179.3 270.7a.67 .67 0 0 1 .7-.3 .67 .67 0 0 1 .5 .6h-.3v-.2a.57 .57 0 0 0-.9 .4 .57 .57 0 0 0 .5 .7l.4-.4h.3a.76 .76 0 0 1-1 .6 .76 .76 0 0 1-.4-1.1z" fill-rule="evenodd"/>
<path d="M180.9 270.7a.85 .85 0 0 0-.1 1.2 .85 .85 0 0 0 1.3 0 .85 .85 0 0 0-.1-1.2 .78 .78 0 0 0-1.1 0zM181.2 270.7a.58 .58 0 0 1 .7 .6 .58 .58 0 0 1-.7 .5l-.2-.5z" fill-rule="evenodd"/>
<path d="M180.6 266.2l-1.1 1.4v.3h1v.5h.3v-.5h.3v-.3h-.3v-1.4zM180.5 266.6v1h-.7z" fill-rule="evenodd"/>
<path d="M181.4 266.2h1.5l-.9 2.2h-.3v-.4l.9-1.5h-1.2z" fill-rule="evenodd"/>
<path d="M182.6 270.5v1.6h.2v-1.6zM182.6 269.9v.3h.2v-.3z" fill-rule="evenodd"/>
<path d="M183.7 266.1h.2l-.7 2.4h-.3z" fill-rule="evenodd"/>
<path d="M184.1 270.7a.67 .67 0 0 1 .7-.3 .67 .67 0 0 1 .5 .6h-.3v-.2a.57 .57 0 0 0-.9 .4 .57 .57 0 0 0 .5 .7l.4-.4h.3a.76 .76 0 0 1-1 .6 .76 .76 0 0 1-.4-1.1z" fill-rule="evenodd"/>
<path d="M184.3 266.5a1.29 1.29 0 0 0 .5 2 .72 .72 0 0 0 .7-1 .72 .72 0 0 0-1.2-.2v-.1a.55 .55 0 0 1 .2-.6 .55 .55 0 0 1 .7 0v.2h.3a.68 .68 0 0 0-.5-.6 .68 .68 0 0 0-.7 .3zM184.4 267.7a.47 .47 0 0 1 .9 0 .47 .47 0 0 1-.9 0z" fill-rule="evenodd"/>
<path d="M185.6 270.5h.3v.2l.5-.3v.3a.43 .43 0 0 0-.5 .4v1h-.3z" fill-rule="evenodd"/>
<path d="M186 266.4a.69 .69 0 0 1 .8-.2 .69 .69 0 0 1 .4 .8l-.2 .2a.73 .73 0 0 1-.2 1.3 .73 .73 0 0 1-1-.8h.3v.2a.53 .53 0 0 0 .9 .1v-.2a.53 .53 0 0 0-.6-.4v-.3l.5-.1v-.4l-.4-.2-.2 .1-.2 .4h-.3z" fill-rule="evenodd"/>
<path d="M186.8 270.5l-.2 .4h.3l.1-.2h.2l.4 .2-.1 .2-.8 .2a.57 .57 0 0 0 .1 .8 .57 .57 0 0 0 .8-.2l.2 .2h.3v-.2l-.2-.1v-.9a.72 .72 0 0 0-1.1-.4zM186.9 271.5l.7-.2a.41 .41 0 0 1-.2 .6 .41 .41 0 0 1-.6-.3z" fill-rule="evenodd"/>
<path d="M187.8 266.4a.71 .71 0 0 0 0 1.1 .71 .71 0 0 0 1-.1 .68 .68 0 0 1-.5 .8h-.2l-.2-.3h-.3a.62 .62 0 0 0 .7 .6 1.32 1.32 0 0 0 .7-1.9 .76 .76 0 0 0-1.2-.2zM187.8 267a.5 .5 0 0 1 1 0 .5 .5 0 0 1-1 0z" fill-rule="evenodd"/>
<path d="M188.5 270l.5-.2v.3l-.3 .2v.2h.3v.2h-.3v1.4h-.2v-1.4h-.3v-.2h.3z" fill-rule="evenodd"/>
<path d="M189.4 267.4h.7v.3h-.7z" fill-rule="evenodd"/>
<path d="M189.3 270h.3v.5h.3v.2h-.3v1l.3 .2v.2h-.2l-.3-.1-.1-1.3h-.2v-.2h.2z" fill-rule="evenodd"/>
<path d="M190.2 271.8h.4v.3h-.4z" fill-rule="evenodd"/>
<path d="M190.2 266.6l.5-.1 .1-.3h.2v2.2h-.3v-1.6h-.5z" fill-rule="evenodd"/>
<path d="M191.1 270.7a.67 .67 0 0 1 .8-.3 .67 .67 0 0 1 .5 .6h-.3l-.1-.2a.57 .57 0 0 0-.8 .4 .57 .57 0 0 0 .5 .7l.4-.4h.3a.76 .76 0 0 1-1.1 .6 .76 .76 0 0 1-.3-1.1z" fill-rule="evenodd"/>
<path d="M192.7 270.7a.85 .85 0 0 0 0 1.2 .85 .85 0 0 0 1.2 0 .85 .85 0 0 0 0-1.2 .78 .78 0 0 0-1.2 0zM193.1 270.7a.58 .58 0 0 1 .7 .6 .58 .58 0 0 1-.7 .5l-.3-.5z" fill-rule="evenodd"/>
<path d="M192.6 266.2l-1 1.4v.3h1v.5h.3v-.5h.3v-.3h-.3v-1.4zM192.6 266.6v1h-.7z" fill-rule="evenodd"/>
<path d="M194.4 270.5h.3v.2l.1-.1a.55 .55 0 0 1 .8 .1l.2-.2a.59 .59 0 0 1 .8 .1v1.5h-.2l-.2-1.4a.38 .38 0 0 0-.5 .4v1h-.3v-1.3l-.3-.1-.3 .2-.1 1.2h-.3z" fill-rule="evenodd"/>
<path d="M193.7 266.5a1.29 1.29 0 0 0 .5 2 .72 .72 0 0 0 .7-1 .72 .72 0 0 0-1.2-.2v-.1a.55 .55 0 0 1 .2-.6 .55 .55 0 0 1 .7 0v.2h.3a.68 .68 0 0 0-.5-.6 .68 .68 0 0 0-.7 .3zM193.8 267.7a.47 .47 0 0 1 .9 0 .47 .47 0 0 1-.9 0z" fill-rule="evenodd"/>
<path d="M195.4 266.4a.71 .71 0 0 0 0 1.1 .71 .71 0 0 0 1-.1 .68 .68 0 0 1-.5 .8h-.2l-.2-.3h-.3a.62 .62 0 0 0 .7 .6 1.32 1.32 0 0 0 .7-1.9 .76 .76 0 0 0-1.2-.2zM195.5 267a.47 .47 0 0 1 .9 0 .47 .47 0 0 1-.9 0z" fill-rule="evenodd"/>
</g>
<path d="M82.6 266.1v2.3M114.7 266.1v2.3M115.4 266.1v2.3M137.8 269.9v2.2M183.4 269.9v2.2" fill="none" stroke="#000" stroke-width=".28"/>
<path d="M113.9 266.1v2.3" fill="none" stroke="#000" stroke-width=".33"/>
<path d="M123.2 269.9v2.2" fill="none" stroke="#000" stroke-width=".43"/>
<g fill="none" stroke="#000" stroke-width=".51">
<path d="M53.3 158.8v3.7M55 158.8v3.7M65.3 144.8l1.8-.5-.3 1.8M66.8 144.6l-6 6.3M27.5 170.2h6.2l.5-1.7 1 3.6 1.1-3.6 1 3.6 1-3.6 1 3.6 1-3.6 1.1 3.6 .5-1.9h8.9l.6 1.9 1-3.6 1 3.6 1.1-3.6 1 3.6 1-3.6 1 3.6 1.1-3.6 .5 1.7h1.4M29.3 169.4l.8 .8-.9 .9M45.9 160.5v-13h14.6l.6 1.8 1-3.5 1 3.5 1-3.5 1 3.5 1.1-3.5 1 3.5 1.1-3.5 .5 1.7h16.6l-.1 22.7M53.3 160.6l-7.4 .1v9.6M55 160.6l14.6 .1 .6 1.8 1-3.6 1 3.6 1-3.6 1.1 3.6 1-3.6 1 3.6 1.1-3.6 .5 1.8 7.4-.1M55.7 167.5l1.7-.4-.3 1.7M57.2 167.3l-6 6.3M60.2 170.2h6.7a1.71 1.71 0 0 1 1.7-1.8 1.71 1.71 0 0 1 1.7 1.8 1.45 1.45 0 0 1-.6 1.8 1.48 1.48 0 0 1-.8-1.8 1.71 1.71 0 0 1 1.7-1.8 1.71 1.71 0 0 1 1.8 1.8 1.46 1.46 0 0 1-.7 1.8 1.48 1.48 0 0 1-.7-1.8 1.71 1.71 0 0 1 1.7-1.8 1.71 1.71 0 0 1 1.7 1.8 1.46 1.46 0 0 1-.6 1.8 1.48 1.48 0 0 1-.8-1.8 1.71 1.71 0 0 1 1.7-1.8 1.71 1.71 0 0 1 1.8 1.8 1.46 1.46 0 0 1-.7 1.8 1.48 1.48 0 0 1-.7-1.8 1.71 1.71 0 0 1 1.7-1.8 1.71 1.71 0 0 1 1.7 1.8 1.46 1.46 0 0 1-.6 1.8 1.47 1.47 0 0 1-.8-1.8 1.78 1.78 0 0 1 1.8-1.8 1.78 1.78 0 0 1 1.8 1.8h14.8"/>
<path d="M92.9 169.4l.8 .8-.9 .9"/>
</g>
<g fill="#000" stroke="#000" stroke-width=".2">
<circle cx="45.9" cy="160.6" r=".57"/>
<circle cx="45.9" cy="170.2" r=".57"/>
<circle cx="85.3" cy="170.2" r=".57"/>
<circle cx="85.3" cy="160.7" r=".57"/>
</g>
<text font-size="14.1" x="82.8" y="31.8">SPICE Model – 1812PS</text>
<g font-size="4.9">
<text x="111.1" y="101.3">Lumped Element Modeling Method</text>
<text x="111.1" y="173.1">Disclaimer</text>
</g>
<g font-size="4.2">
<text x="67.5" y="96.7">*</text>
<text x="67.5" y="126.6">*</text>
</g>
<text font-size="3.9" fill="#fff" x="172.6" y="6.4">Document 298</text>
<g font-size="3.5">
<text x="19" y="54.9">This lumped-element (SPICE) model data simulates the</text>
<text x="19" y="58.9">frequency-dependent behavior of Coilcraft ferrite surface</text>
<text x="111.1" y="54.9">Typically, the Self-Resonant Frequency (SRF) of the</text>
<text x="111.1" y="58.9">component model will be higher than the measurement of</text>
<text x="19" y="63">mount inductors within the frequency range shown in the</text>
<text x="111.1" y="63">the component mounted on a circuit board. The parasitic</text>
<text x="19" y="67">accompanying table.</text>
<text x="111.1" y="67">reactive elements of a circuit board or fixture will effectively</text>
<text x="111.1" y="71.1">lower the circuit resonant frequency, especially for very</text>
<text x="19" y="73.1">The equivalent lumped element model schematic is</text>
<text x="19" y="77.2">shown below. The element values R1, R2, C, L, k1 and k2</text>
<text x="111.1" y="75.3">small inductance values. Since data sheet specifications</text>
<text x="19" y="81.2">are listed in the table for each component value. The value</text>
<text x="111.1" y="79.5">are based on typical production measurements, and the</text>
<text x="111.1" y="83.8">SPICE models are based on de-embedded measurements</text>
<text x="19" y="85.3">of the frequency-dependent variable resistor R</text>
<text x="19" y="89.3">lates to the skin effect and is calculated from:</text>
<text x="100.4" y="85.3">re-</text>
<text x="111.1" y="88">as described below, the model results may be different</text>
<text x="48.8" y="95.4">R</text>
<text x="59.8" y="95.4">= k1</text>
<text x="111.1" y="92.2">from the data sheet specifications.</text>
<text x="19" y="103">•</text>
<text x="23.8" y="103">k1 is shown for each value in the accompanying table.</text>
<text x="111.1" y="107.3">Measurements were made using a 50 Ohm Agilent/</text>
<text x="19" y="109.1">•</text>
<text x="23.8" y="109.1">f is the frequency in Hz</text>
<text x="111.1" y="111.4">HP 4395A impedance analyzer with an Agilent/HP 16193</text>
<text x="19" y="115.2">The value of the frequency-dependent variable resistor</text>
<text x="19" y="119.3">R</text>
<text x="29.9" y="119.3">relates to core losses and is calculated from:</text>
<text x="111.1" y="115.4">test fixture. Calibration was performed using open/short/</text>
<text x="111.1" y="119.5">load standards. Fixture compensation was performed</text>
<text x="48.8" y="125.3">R</text>
<text x="59.8" y="125.3">= k2</text>
<text x="111.1" y="123.5">using open and short standards.</text>
<text x="111.1" y="129.6">The lumped element values were determined by matching</text>
<text x="19" y="132.9">•</text>
<text x="23.8" y="132.9">k2 is shown for each value in the accompanying table.</text>
<text x="111.1" y="133.7">the simulation model to an average of the measurements.</text>
<text x="111.1" y="137.8">This method results in a model that represents as closely</text>
<text x="19" y="139">•</text>
<text x="23.8" y="139">f is the frequency in Hz</text>
<text x="111.1" y="141.8">as possible the typical frequency-dependent behavior of</text>
<text x="111.1" y="145.8">the component within the model frequency range.</text>
<text x="111.1" y="151.9">The lumped element models were used to generate our</text>
<text x="111.1" y="156">2-port S-parameters and therefore give identical re-</text>
<text x="111.1" y="160.1">sults. The S-parameters are available on our web site</text>
<text x="111.1" y="164.1">at http://www.coilcraft.com/models.cfm.</text>
<text x="111.1" y="179.2">Coilcraft makes every attempt to provide accurate mea-</text>
<text x="111.1" y="183.2">surement data and software, representative of our</text>
<text x="19" y="189.7">The data represents de-embedded measurements, as</text>
<text x="111.1" y="187.3">components, in a usable format. Coilcraft, however,</text>
<text x="111.1" y="191.3">disclaims all warrants relating to the use of its data and</text>
<text x="19" y="193.8">described below. Effects due to different customer circuit</text>
<text x="19" y="197.9">board traces, board materials, ground planes or interac-</text>
<text x="111.1" y="195.4">software, whether expressed or implied, including without</text>
<text x="19" y="201.9">tions with other components are not included and can</text>
<text x="111.1" y="199.5">limitation any implied warranties of merchantability or</text>
<text x="111.1" y="203.5">fitness for a particular purpose. Coilcraft cannot and will</text>
<text x="19" y="206">have a significant effect when comparing the simulation</text>
<text x="111.1" y="207.6">not be liable for any special, incidental, consequential,</text>
<text x="19" y="210">to measurements of the inductors using typical produc-</text>
<text x="19" y="214.1">tion verification instruments and fixtures.</text>
<text x="111.1" y="211.6">indirect or similar damages occurring with the use of the</text>
<text x="111.1" y="215.7">data and/ or software.</text>
</g>
<g font-size="2.8">
<text x="92.1" y="86">VAR1</text>
<text x="51.4" y="96.1">VAR1</text>
<text x="21.6" y="120">VAR2</text>
<text x="51.4" y="126.1">VAR2</text>
<text x="85.7" y="262">Specifications subject to change without notice.</text>
<text x="151" y="262">Document 298-1 Revised 11/13/02</text>
</g>
</svg>
